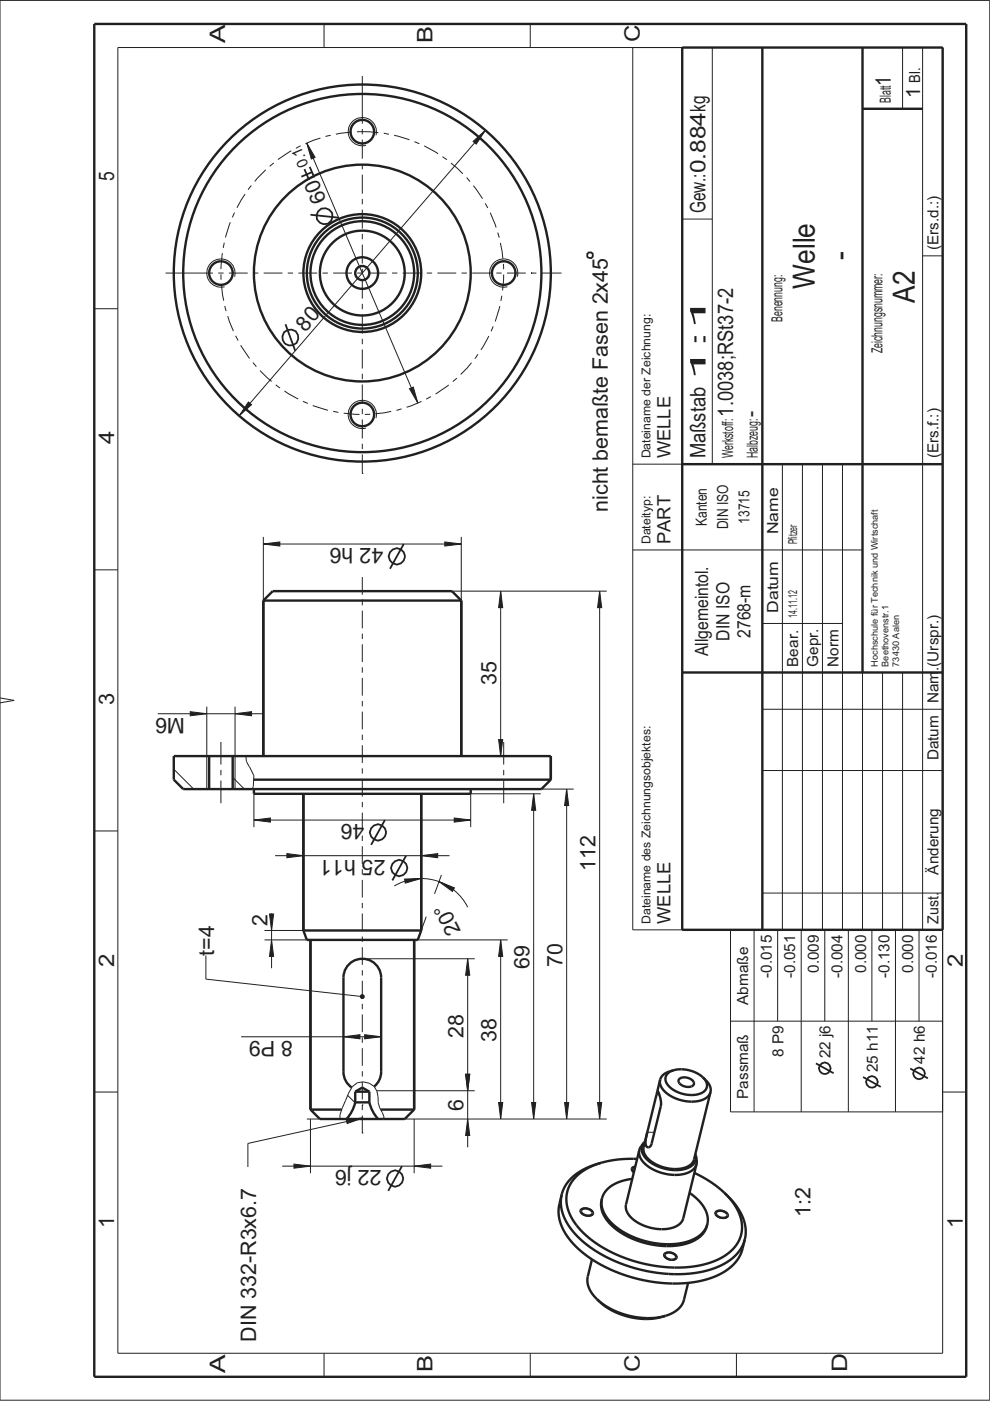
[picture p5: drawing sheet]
<svg xmlns="http://www.w3.org/2000/svg" width="210mm" height="297mm" viewBox="0 0 210 297" stroke-linecap="round" stroke-linejoin="round" font-family="sans-serif">
<path d="M36.8 163.1l4.3 4.2M49.3 164.8l2.5 2.5M73.7 232.2l1.6 1.6" fill="none" stroke="#231f20" stroke-width=".21"/>
<path d="M144.7 10.1h55.2v187h-55.2zM161.6 10.1v187M182.9 10.1v132.5M182.9 23.1h12.7M144.7 98.4h55.2M144.7 142.6h55.2" fill="none" stroke="#231f20" stroke-width=".51"/>
<g fill="none" stroke="#231f20" stroke-width=".38">
<path d="M60.5 68.7l2.1 5.7"/>
<circle cx="61.5" cy="71.6" r="1.72"/>
</g>
<path d="M52.7 85.2l.6 .6-2.6 2.4z" fill="#231f20"/>
<path d="M52.7 85.2l.6 .6-2.6 2.4z" fill="none" stroke="#231f20" stroke-width=".21"/>
<path d="M100.3 30l2.6-2.4-1.9 3z" fill="#231f20"/>
<path d="M100.3 30l2.6-2.4-1.9 3z" fill="none" stroke="#231f20" stroke-width=".21"/>
<path d="M127.1 125.3l.5 3.5h-.9z" fill="#231f20"/>
<path d="M127.1 125.3l.5 3.5h-.9z" fill="none" stroke="#231f20" stroke-width=".21"/>
<path d="M126.7 233.8h.9l-.5 3.5z" fill="#231f20"/>
<path d="M126.7 233.8h.9l-.5 3.5z" fill="none" stroke="#231f20" stroke-width=".21"/>
<g fill="none" stroke="#231f20" stroke-width=".38">
<path d="M85.6 115.3l-2.9 5.3"/>
<circle cx="84.2" cy="118" r="1.72"/>
</g>
<path d="M55.8 115.3l3.5-.4v.9z" fill="#231f20"/>
<path d="M55.8 115.3l3.5-.4v.9z" fill="none" stroke="#231f20" stroke-width=".21"/>
<path d="M94.3 114.9l3.5 .4-3.5 .5z" fill="#231f20"/>
<path d="M94.3 114.9l3.5 .4-3.5 .5z" fill="none" stroke="#231f20" stroke-width=".21"/>
<path d="M106.2 125.3l.4 3.5h-.9z" fill="#231f20"/>
<path d="M106.2 125.3l.4 3.5h-.9z" fill="none" stroke="#231f20" stroke-width=".21"/>
<path d="M105.7 156.8h.9l-.4 3.5z" fill="#231f20"/>
<path d="M105.7 156.8h.9l-.4 3.5z" fill="none" stroke="#231f20" stroke-width=".21"/>
<g fill="none" stroke="#231f20" stroke-width=".38">
<path d="M81.6 173.9l-2.9 5.2"/>
<circle cx="80.2" cy="176.5" r="1.72"/>
</g>
<path d="M96.3 173.4l3.5 .5-3.5 .4z" fill="#231f20"/>
<path d="M96.3 173.4l3.5 .5-3.5 .4z" fill="none" stroke="#231f20" stroke-width=".21"/>
<path d="M53.8 173.9l3.5-.5v.9z" fill="#231f20"/>
<path d="M53.8 173.9l3.5-.5v.9z" fill="none" stroke="#231f20" stroke-width=".21"/>
<path d="M119.7 233.8h.9l-.5 3.5z" fill="#231f20"/>
<path d="M119.7 233.8h.9l-.5 3.5z" fill="none" stroke="#231f20" stroke-width=".21"/>
<path d="M120.1 167.3l.5 3.5h-.9z" fill="#231f20"/>
<path d="M120.1 167.3l.5 3.5h-.9z" fill="none" stroke="#231f20" stroke-width=".21"/>
<g fill="none" stroke="#231f20" stroke-width=".38">
<path d="M86.1 181.4l-2.9 5.3"/>
<circle cx="84.7" cy="184" r="1.72"/>
</g>
<path d="M89.3 181.4l3.5-.4v.9z" fill="#231f20"/>
<path d="M89.3 181.4l3.5-.4v.9z" fill="none" stroke="#231f20" stroke-width=".21"/>
<path d="M60.8 181l3.5 .4-3.5 .5z" fill="#231f20"/>
<path d="M60.8 181l3.5 .4-3.5 .5z" fill="none" stroke="#231f20" stroke-width=".21"/>
<path d="M112.7 233.8h.9l-.5 3.5z" fill="#231f20"/>
<path d="M112.7 233.8h.9l-.5 3.5z" fill="none" stroke="#231f20" stroke-width=".21"/>
<path d="M113.1 168.3l.5 3.5h-.9z" fill="#231f20"/>
<path d="M113.1 168.3l.5 3.5h-.9z" fill="none" stroke="#231f20" stroke-width=".21"/>
<g fill="none" stroke="#231f20" stroke-width=".38">
<path d="M85.2 247.2l-2.9 5.3"/>
<circle cx="83.8" cy="249.9" r="1.72"/>
</g>
<path d="M87.8 247.2l3.5-.4v.9z" fill="#231f20"/>
<path d="M87.8 247.2l3.5-.4v.9z" fill="none" stroke="#231f20" stroke-width=".21"/>
<path d="M62.3 246.8l3.5 .4-3.5 .5z" fill="#231f20"/>
<path d="M62.3 246.8l3.5 .4-3.5 .5z" fill="none" stroke="#231f20" stroke-width=".21"/>
<path d="M105.7 233.8h.9l-.4 3.5z" fill="#231f20"/>
<path d="M105.7 233.8h.9l-.4 3.5z" fill="none" stroke="#231f20" stroke-width=".21"/>
<path d="M106.2 199.3l.4 3.5h-.9z" fill="#231f20"/>
<path d="M106.2 199.3l.4 3.5h-.9z" fill="none" stroke="#231f20" stroke-width=".21"/>
<path d="M57.6 199.3l.4 3.5h-.9z" fill="#231f20"/>
<path d="M57.6 199.3l.4 3.5h-.9z" fill="none" stroke="#231f20" stroke-width=".21"/>
<path d="M57.1 193.8h.9l-.4 3.5z" fill="#231f20"/>
<path d="M57.1 193.8h.9l-.4 3.5z" fill="none" stroke="#231f20" stroke-width=".21"/>
<path d="M85.8 186.4l3.5-.1-3.4 .9z" fill="#231f20"/>
<path d="M85.8 186.4l3.5-.1-3.4 .9z" fill="none" stroke="#231f20" stroke-width=".21"/>
<path d="M93.1 186.9l3.2 1.3-.4 .8z" fill="#231f20"/>
<path d="M93.1 186.9l3.2 1.3-.4 .8z" fill="none" stroke="#231f20" stroke-width=".21"/>
<path d="M72.8 219.8l3.5-.4v.9z" fill="#231f20"/>
<path d="M72.8 219.8l3.5-.4v.9z" fill="none" stroke="#231f20" stroke-width=".21"/>
<path d="M77.3 219.4l3.5 .4-3.5 .5z" fill="#231f20"/>
<path d="M77.3 219.4l3.5 .4-3.5 .5z" fill="none" stroke="#231f20" stroke-width=".21"/>
<path d="M98.7 227.8h.9l-.4 3.5z" fill="#231f20"/>
<path d="M98.7 227.8h.9l-.4 3.5z" fill="none" stroke="#231f20" stroke-width=".21"/>
<path d="M99.2 203.3l.4 3.5h-.9z" fill="#231f20"/>
<path d="M99.2 203.3l.4 3.5h-.9z" fill="none" stroke="#231f20" stroke-width=".21"/>
<path d="M99.2 237.3l.4 3.4h-.9z" fill="#231f20"/>
<path d="M99.2 237.3l.4 3.4h-.9z" fill="none" stroke="#231f20" stroke-width=".21"/>
<path d="M98.7 227.8h.9l-.4 3.5z" fill="#231f20"/>
<path d="M98.7 227.8h.9l-.4 3.5z" fill="none" stroke="#231f20" stroke-width=".21"/>
<g fill="none" stroke="#231f20" stroke-width=".38">
<path d="M64.5 35.9l1 2.2M65.7 35.4l.9 2.2M66.2 36.5l-2.3 1M65.8 45.5l6 .6"/>
<circle cx="68.8" cy="45.9" r="1.72"/>
</g>
<path d="M65 30.3l1.8 3.1-.8 .3z" fill="#231f20"/>
<path d="M65 30.3l1.8 3.1-.8 .3z" fill="none" stroke="#231f20" stroke-width=".21"/>
<path d="M86.8 82.4l.8-.3 1 3.4z" fill="#231f20"/>
<path d="M86.8 82.4l.8-.3 1 3.4z" fill="none" stroke="#231f20" stroke-width=".21"/>
<path d="M40.3 150.9l3.5 .4-3.5 .5z" fill="#231f20"/>
<path d="M40.3 150.9l3.5 .4-3.5 .5z" fill="none" stroke="#231f20" stroke-width=".21"/>
<path d="M49.8 151.3l3.5-.4v.9z" fill="#231f20"/>
<path d="M49.8 151.3l3.5-.4v.9z" fill="none" stroke="#231f20" stroke-width=".21"/>
<g fill="none" stroke="#231f20" stroke-width=".38">
<path d="M173 225.5l3.7 2M183 228.4l3.7 2M193 226.5l3.7 2.1"/>
<circle cx="174.9" cy="226.5" r="1.23"/>
<circle cx="184.9" cy="229.4" r="1.23"/>
<circle cx="194.9" cy="227.6" r="1.23"/>
</g>
<path d="M73.4 237.4l3.5-.4-3.3 1.2z" fill="#231f20"/>
<path d="M73.4 237.4l3.5-.4-3.3 1.2z" fill="none" stroke="#231f20" stroke-width=".21"/>
<path d="M124.5 53.8l.3-.3h.6l.3 .3v.6l-.3 .3h-.6l-.3-.3z" fill="none" stroke="#231f20" stroke-width=".38"/>
<path d="M76.5 211l.3-.1 .4 .1v.4l-.2 .3h-.4l-.2-.3z" fill="#231f20"/>
<g fill="none" stroke="#231f20" stroke-width=".21">
<path d="M0 .1h209.9v296.8h-209.9zM25 10.1h174.9v276.8h-174.9zM68.7 5.1v5M76.8 16.1v10.1M112.4 5.1v5M134.2 10.1v187h65.7M144.7 10.1v187M151 10.1v88.3M161.6 10.1v187M182.9 10.1v187M191.4 10.1v13M195.6 10.1v187"/>
<path d="M65 30.3l23.6 55.2M76.8 27.4v1.1M76.8 29.6v4M76.8 34.8v1.1M76.8 37v4.1M79.7 28.7a3 3 0 0 0-2.6-3.8 3 3 0 0 0-3.3 3.3 3 3 0 0 0 3.8 2.6M102.9 27.6l-52.2 60.6M182.9 23.1h12.7M35.1 57.9h10M46.3 57.9h1.1M48.5 57.9h4M49.7 58.7a3 3 0 0 0-2.6-3.8 3 3 0 0 0-3.2 3.3 3 3 0 0 0 3.7 2.6"/>
<path d="M53.6 57.9h.1M53.6 57.9h1.2M55.9 57.9h4M61 57.9h1.1M63.3 57.9h4M68.4 57.9h1.1M70.6 57.9h4M75.8 57.9h1.1M76.8 42.2v1.1M76.8 44.4v4.1M76.8 49.6v1.1M76.8 51.9v4"/>
<path d="M76.8 57v1.1M76.8 59.3v4M78 57.9h4M83.1 57.9h1.1M85.4 57.9h4M90.5 57.9h1.1M92.7 57.9h4M97.9 57.9h1.1M100.1 57.9h4M105.2 57.9h1.2M107.5 57.9h4M109.7 58.7a3 3 0 0 0-2.6-3.8 3 3 0 0 0-3.3 3.3 3 3 0 0 0 3.8 2.6"/>
<path d="M112.6 57.9h.1M112.6 57.9h1.1M114.9 57.9h3.9M118.8 57.9h.1M144.7 46.5h6.3M195.6 54.2h4.3M20 65.5h5M76.8 64.4v1.2M76.8 66.7v4M76.8 71.8v1.2M76.8 74.1v4M76.8 79.3v1.1"/>
<path d="M76.8 81.5v4M76.8 86.7v1.1M76.8 88.9v4.1M76.8 94.1v1.1M76.8 96.3v4.1M79.7 88.6a3 3 0 0 0-2.6-3.7 3 3 0 0 0-3.3 3.2 3 3 0 0 0 3.8 2.7M134.2 98.4h65.7M165.9 98.4v98.7M170.1 98.4v98.7M174.4 98.4v98.7M178.6 98.4v98.7M55.8 113.8v13.5"/>
<path d="M55.8 115.3h42M76.8 100.4h.1M97.8 113.8v13.5M134.2 116.6h48.7M20 120.8h5M76.8 127.2h.1M76.8 122.3v3.8M76.8 127.2v1.1M76.8 129.5v3.7M76.8 134.3v1.2M76.8 136.6v3.8M85.8 125.3h42.8"/>
<path d="M106.2 125.3v35M127.1 125.3v112M161.6 132.2h17M0 148l3 .5-3 .5M33.5 151.3h22.3M43.8 149.8v17.5M46.8 157.3v4.8M49.8 149.8v17.5M76.8 141.5v1.1M76.8 143.7v3.8M76.8 148.6v1.1M76.8 150.9v3.7"/>
<path d="M76.8 155.8v1.1M76.8 158v3.8M106.8 157.3v4.8M144.7 142.6h55.2M161.6 150.4h38.3M187.1 142.6v54.5M191.4 142.6v54.5M20 176.2h5M46.8 163.2v1.2M46.8 165.5v4.8M52.1 160.3a2.55 2.55 0 0 0 .8 2.3l.9 1.9-.1 2.2-.2 .6M53.8 173.9h46"/>
<path d="M53.8 168.3v7.1M76.8 162.9v1.1M76.8 165.1v3.8M76.8 170v1.2M76.8 172.3v3.7M76.8 177.2v1.1M76.8 179.4v3.8M77.3 167.3h44.3M106.8 163.2v1.2M106.8 165.5v4.8M113.1 168.3v69M114.6 168.3h-14.8v7.1"/>
<path d="M120.1 167.3v70M161.6 163.4h38.3M56.1 197.3h33.2M56.1 199.3h51.6M57.6 193.7v11.6M58.3 181.4h37M76.8 184.3v1.1M76.8 186.6v3.7M76.8 191.4v1.2M76.8 193.7v3.7M76.8 198.6v1.1M83.6 187.8a11 11 0 0 1 15.6 4.5"/>
<path d="M90.4 194.3l-1.8 5M93.6 185.5l-1.5 4M106.2 199.3v38M154.9 197.3h45v38.4h-45zM159.9 197.3v38.4M161.6 189.3h38.3M164.9 197.3v19.2M169.9 197.3v38.4M174.9 197.3v19.2M179.9 197.3v38.4M184.9 197.3v19.2M189.9 197.3v38.4"/>
<path d="M194.9 197.3v19.2M43.7 202.6v5l32.7 3.6M51.1 219.8h29.7M76.5 211l.3-.1 .4 .1v.4l-.2 .3h-.4l-.2-.3zM76.8 203.3h23.9M76.8 200.8v3.8M76.8 205.7v1.1M76.8 208v3.7M76.8 212.8v1.2M76.8 215.1v3.7M76.8 220v1.1M99.2 203.3v39.9"/>
<path d="M154.9 216.5h45M20 231.5h5M65.8 237.3v11.4M76.8 234.2h.1M76.8 222.2v3.8M76.8 227.1v1.1M76.8 229.4v3.7M76.8 234.2v1.2M76.8 236.5v3.7M76.9 237l-24.3 5.4v5M79.9 231.3h20.8M80.2 233.8l.3 1.1 .9 1.9-.1 .5h47.3"/>
<path d="M80.2 233.7a5.4 5.4 0 0 0-.9-3.4 3.2 3.2 0 0 0-5.4 1.4l-1.8 4.7v.9h-7M80.2 233.7v.1M87.8 237.3v11.4M139.2 232.1h.6M199.9 231.5h5M59.8 247.2h34M76.8 240.2h.1M123.2 256.3l.6-.2 1.1 .1 .7 .5 .3 .7-.2 .2-.6 .3-1.2-.2-.6-.3-.3-.4v-.4zM134.7 247.2l-.5 .2-.4 .4 .1 .3 .5 .6M137.2 240l1.5 .1M151.8 256.8l.8-.2 .9 .1 .7 .4 .3 .7-.7 .5-1.3-.1-.5-.3-.4-.5v-.3zM140.9 265.7l.8-.3 .9 .2 .7 .4 .3 .7-.2 .3-.5 .2-1.3-.1-.5-.3-.4-.5v-.3z"/>
<path d="M68.7 286.9v5M112.4 286.9v5M156.1 286.9v5"/>
</g>
<g fill="none" stroke="#231f20" stroke-width=".51">
<path d="M20 5.1h184.9v286.8h-184.9zM55.8 127.3v33M55.8 127.3h42M55.8 127.3l2-2h38l2 2M97.8 127.3v33M36.8 160.3h80v5l-2 2h-76l-2-2zM44.3 160.3v7M49.3 160.3v7M53.8 165.3h63M53.8 167.3v1h46v-1M64.3 168.3v29M89.3 168.3v29"/>
<path d="M64.3 197.3l.8 2h23.5l.7-2M64.3 197.3h25M65.8 199.3v36M87.8 199.3v36M65.8 235.3l2 2h18l2-2M65.8 235.3h6.7M75.3 233.7l-.8 2.2-1 1.4M75.3 233.7h3M75.3 231.5h3M75.3 231.5l1.5-.9 1.5 .9M75.3 231.5v2.2M78.3 233.7l.6 1.6 1.3 2"/>
<path d="M78.3 231.5v2.2M79.3 230.4a4 4 0 0 0 1.5-3.1v-20a4 4 0 0 0-4-4 4 4 0 0 0-4 4l.1 20.5 .5 1.6 1.2 1.2M80.7 235.3h7.1M140 228.9a3.4 3.4 0 0 0 2.2 3.5 7.5 7.5 0 0 0 7.7 .2l.7-1.1M140 228.9l-.6 2.4M142 227.2a1.9 1.9 0 0 0 .1 3.4 6.5 6.5 0 0 0 7.1 .9 1.92 1.92 0 0 0-.2-3.1M142.1 227.2h-.1M142.8 226.9a7 7 0 0 1 6.2 1.5M142.8 226.9l-.8 .2a2.73 2.73 0 0 0-2 1.8M142.8 226.9l-.7 .3M144 228.8a2.12 2.12 0 0 1 3.1 .9 1.67 1.67 0 0 1-2.5 .4l-.7-.7zM149 228.4l.6 .6a2.73 2.73 0 0 1 1 2.5"/>
<path d="M150.6 231.5l-3.5 14.3a3.2 3.2 0 0 1-3.1 2 7.6 7.6 0 0 1-7.4-3.2l-.2-.7 .1-.7 2.8-11.6 .1-.3 .2 .2a5.9 5.9 0 0 1 .5 3l-1.9 8a.69 .69 0 0 1-.8 .8 .69 .69 0 0 1-.5-1l.3-2.3M119.1 253.3l-.5 2a9.5 9.5 0 0 0 3.1 8.6 30.8 30.8 0 0 0 20.9 8.2 18.7 18.7 0 0 0 12.2-3.3 7.6 7.6 0 0 0 2.6-4.1l.5-1.9M119.1 253.3a9.3 9.3 0 0 0 2.9 8.3 30 30 0 0 0 18.9 8.4 20.7 20.7 0 0 0 14.1-3 7.7 7.7 0 0 0 2.9-4.2M123.3 256.5a1.38 1.38 0 0 1 2.3 .8 1.38 1.38 0 0 1-1.4 .4 1.38 1.38 0 0 1-1-1.1zM126.6 246.8a10.3 10.3 0 0 0-7.3 5.9l-.2 .6M126.7 246.8a8.9 8.9 0 0 0-6.5 6 8.7 8.7 0 0 0 2.7 7.8 28.5 28.5 0 0 0 18 8 19.9 19.9 0 0 0 13.3-2.7 7.1 7.1 0 0 0 1.6-10.4l-2.2-2.6M127.4 246.5l-.7 .3M127.4 246.5l-.8 .3M127.6 254.1a6.2 6.2 0 0 0 3 6 17.8 17.8 0 0 0 15.9 2.9 5.2 5.2 0 0 0 3.5-3.4M127.6 254.1a5.9 5.9 0 0 0 2.6 6.2 17.8 17.8 0 0 0 16.2 3.1 5.2 5.2 0 0 0 3.6-3.8M134.1 249.9a7.3 7.3 0 0 0-6.2 3.6l-.3 .6M134.7 247.4a.58 .58 0 0 0-.6 .4 .58 .58 0 0 0 .3 .7"/>
<path d="M135.1 245.7a24.2 24.2 0 0 0-7.7 .8M135.5 243.8l-2.8 11.5a3.7 3.7 0 0 0 2.2 3.8 9.2 9.2 0 0 0 8.8 .7l.7-.6 .4-.7 2.9-11.7M135.5 243.8a3.7 3.7 0 0 0 2.3 3.7 9.2 9.2 0 0 0 8.7 .8l.8-.7 .4-.8M136.5 242.3l-.7 .9-.3 .6M136.5 242.3a2.65 2.65 0 0 0 .9 3.7 8.5 8.5 0 0 0 9.1 1.2 2.14 2.14 0 0 0 1-2.2M136.8 242l-.3 .3M146.2 252.9a7.3 7.3 0 0 1 3.9 6l-.1 .7M147.2 248.7l3.5 1.9 2.9 2.3M147.4 244.7l.1 .3M147.5 245l.2 1.1v.7M151.9 256.9a1.38 1.38 0 0 1 2.3 .9 1.38 1.38 0 0 1-1.4 .4 1.38 1.38 0 0 1-1-1.1zM153.6 252.9a11.4 11.4 0 0 1 4.5 8.4l-.2 1.5"/>
<path d="M125.5 267l-.9 3.6a5.2 5.2 0 0 0 2 4.9M126.6 275.5a16.4 16.4 0 0 0 14.5 3.5M126.6 275.5a14.7 14.7 0 0 0 14.5 3.5M141 265.8a1.51 1.51 0 0 1 2.4 .8 1.45 1.45 0 0 1-2.5-.6zM145.9 272l-.9 3.6a5.2 5.2 0 0 1-3.9 3.4"/>
<circle cx="76.8" cy="27.9" r="2.5"/>
<circle cx="46.8" cy="57.9" r="2.5"/>
<circle cx="76.8" cy="57.9" r="12.5"/>
<circle cx="76.8" cy="57.9" r="11"/>
<circle cx="76.8" cy="57.9" r="23"/>
<circle cx="76.8" cy="57.9" r="11.8"/>
<circle cx="76.8" cy="57.9" r="3.3"/>
<circle cx="76.8" cy="57.9" r="9"/>
<circle cx="76.8" cy="57.9" r="40"/>
<circle cx="76.8" cy="57.9" r="1.5"/>
<circle cx="76.8" cy="57.9" r="38"/>
<circle cx="106.8" cy="57.9" r="2.5"/>
<circle cx="76.8" cy="87.9" r="2.5"/>
</g>
<path d="M76.8 27.9a30 30 0 0 0-26.3 44.3 30 30 0 0 0 51.5 1.9 30 30 0 0 0-22.9-46.1l-2.3-.1" fill="none" stroke="#231f20" stroke-width=".21" stroke-dasharray="1.1 1.1 3.4 1.1" stroke-linecap="butt"/>
<g font-size="6.5" fill="#231f20">
<text x="180.3" y="55.2" transform="rotate(-90 180.3 55.2)">-</text>
<text x="172.8" y="61.2" transform="rotate(-90 172.8 61.2)">Welle</text>
<text x="194" y="64.1" transform="rotate(-90 194 64.1)">A2</text>
</g>
<g font-size="4.5" fill="#231f20">
<text x="47.7" y="9.2" transform="rotate(-90 47.7 9.2)">A</text>
<text x="91.7" y="9" transform="rotate(-90 91.7 9)">B</text>
<text x="135.7" y="9" transform="rotate(-90 135.7 9)">C</text>
<text x="188.9" y="18.1" transform="rotate(-90 188.9 18.1)">1</text>
<text x="24.2" y="38.3" transform="rotate(-90 24.2 38.3)">5</text>
<text x="69.3" y="42.5" transform="rotate(-113 69.3 42.5)">60</text>
<text x="149.6" y="45.2" transform="rotate(-90 149.6 45.2)">Gew.:0.884kg</text>
<text x="64.8" y="70.5" transform="rotate(-49 64.8 70.5)">80</text>
<text x="155.5" y="88.3" transform="rotate(-90 155.5 88.3)">1.0038;RSt37-2</text>
<text x="160.7" y="88.3" transform="rotate(-90 160.7 88.3)">-</text>
<text x="24.2" y="94.2" transform="rotate(-90 24.2 94.2)">4</text>
<text x="149.6" y="97.2" transform="rotate(-90 149.6 97.2)">Maßstab 1:1</text>
<text x="128.9" y="108.5" transform="rotate(-90 128.9 108.5)">nicht bemaßte Fasen 2x45</text>
<text x="81.2" y="116.2" transform="rotate(-180 81.2 116.2)">42 h6</text>
<text x="24.2" y="149.5" transform="rotate(-90 24.2 149.5)">3</text>
<text x="105.3" y="145.3" transform="rotate(-90 105.3 145.3)">35</text>
<text x="39.2" y="152.2" transform="rotate(-180 39.2 152.2)">M6</text>
<text x="77.2" y="174.7" transform="rotate(-180 77.2 174.7)">46</text>
<text x="81.7" y="182.3" transform="rotate(-180 81.7 182.3)">25 h11</text>
<text x="126.3" y="184.7" transform="rotate(-90 126.3 184.7)">112</text>
<text x="56.7" y="196.4" transform="rotate(-90 56.7 196.4)">2</text>
<text x="97.8" y="197.4" transform="rotate(-117 97.8 197.4)">20°</text>
<text x="45.4" y="202.6" transform="rotate(-90 45.4 202.6)">t=4</text>
<text x="24.2" y="205.1" transform="rotate(-90 24.2 205.1)">2</text>
<text x="112.3" y="205.5" transform="rotate(-90 112.3 205.5)">69</text>
<text x="119.3" y="205" transform="rotate(-90 119.3 205)">70</text>
<text x="204.1" y="205.1" transform="rotate(-90 204.1 205.1)">2</text>
<text x="62.1" y="220.7" transform="rotate(-180 62.1 220.7)">8 P9</text>
<text x="98.3" y="220" transform="rotate(-90 98.3 220)">28</text>
<text x="105.3" y="220.9" transform="rotate(-90 105.3 220.9)">38</text>
<text x="98.3" y="235.6" transform="rotate(-90 98.3 235.6)">6</text>
<text x="80.9" y="248.1" transform="rotate(-180 80.9 248.1)">22 j6</text>
<text x="171.8" y="258" transform="rotate(-90 171.8 258)">1:2</text>
<text x="24.2" y="260.4" transform="rotate(-90 24.2 260.4)">1</text>
<text x="204.1" y="260.4" transform="rotate(-90 204.1 260.4)">1</text>
<text x="54.3" y="284.5" transform="rotate(-90 54.3 284.5)">DIN 332-R3x6.7</text>
<text x="47.7" y="291" transform="rotate(-90 47.7 291)">A</text>
<text x="91.7" y="290.9" transform="rotate(-90 91.7 290.9)">B</text>
<text x="135.7" y="290.8" transform="rotate(-90 135.7 290.8)">C</text>
<text x="179.6" y="290.9" transform="rotate(-90 179.6 290.9)">D</text>
</g>
<text font-size="4.2" fill="#231f20" x="195.1" y="20.7" transform="rotate(-90 195.1 20.7)">1</text>
<g font-size="3.9" fill="#231f20">
<text x="142.2" y="97.2" transform="rotate(-90 142.2 97.2)">WELLE</text>
<text x="142.2" y="115.4" transform="rotate(-90 142.2 115.4)">PART</text>
<text x="154.6" y="135.8" transform="rotate(-90 154.6 135.8)">DIN ISO</text>
<text x="159.1" y="135.3" transform="rotate(-90 159.1 135.3)">2768-m</text>
<text x="150.1" y="139.2" transform="rotate(-90 150.1 139.2)">Allgemeintol.</text>
<text x="142.2" y="195.9" transform="rotate(-90 142.2 195.9)">WELLE</text>
</g>
<g font-size="3.2" fill="#231f20">
<text x="195.1" y="17.6" transform="rotate(-90 195.1 17.6)">Bl.</text>
<text x="188.9" y="21.8" transform="rotate(-90 188.9 21.8)">Blatt</text>
<text x="65.5" y="35" transform="rotate(-113 65.5 35)">0.1</text>
<text x="199" y="53" transform="rotate(-90 199 53)">(Ers.d.:)</text>
<text x="165.9" y="68.3" transform="rotate(-90 165.9 68.3)">Benennung:</text>
<text x="187.1" y="74.9" transform="rotate(-90 187.1 74.9)">Zeichnungsnummer:</text>
<text x="155.5" y="97.2" transform="rotate(-90 155.5 97.2)">Werkstoff:</text>
<text x="160.7" y="97.2" transform="rotate(-90 160.7 97.2)">Halbzeug:</text>
<text x="199" y="97.2" transform="rotate(-90 199 97.2)">(Ers.f.:)</text>
<text x="149.9" y="111.6" transform="rotate(-90 149.9 111.6)">Kanten</text>
<text x="154.4" y="112.3" transform="rotate(-90 154.4 112.3)">DIN ISO</text>
<text x="158.9" y="111.1" transform="rotate(-90 158.9 111.1)">13715</text>
<text x="165" y="113.3" transform="rotate(-90 165 113.3)">Name</text>
<text x="165" y="129.9" transform="rotate(-90 165 129.9)">Datum</text>
<text x="169.3" y="141.4" transform="rotate(-90 169.3 141.4)">Bear.</text>
<text x="173.5" y="141.4" transform="rotate(-90 173.5 141.4)">Gepr.</text>
<text x="177.8" y="141.4" transform="rotate(-90 177.8 141.4)">Norm</text>
<text x="199" y="149.2" transform="rotate(-90 199 149.2)">Nam.(Urspr.)</text>
<text x="199" y="161.2" transform="rotate(-90 199 161.2)">Datum</text>
<text x="199" y="185.4" transform="rotate(-90 199 185.4)">Änderung</text>
<text x="199" y="195.9" transform="rotate(-90 199 195.9)">Zust.</text>
<text x="163.6" y="207.4" transform="rotate(-90 163.6 207.4)">-0.015</text>
<text x="168.6" y="207.4" transform="rotate(-90 168.6 207.4)">-0.051</text>
<text x="173.6" y="206.3" transform="rotate(-90 173.6 206.3)">0.009</text>
<text x="178.6" y="207.4" transform="rotate(-90 178.6 207.4)">-0.004</text>
<text x="183.6" y="206.3" transform="rotate(-90 183.6 206.3)">0.000</text>
<text x="188.6" y="207.4" transform="rotate(-90 188.6 207.4)">-0.130</text>
<text x="193.6" y="206.3" transform="rotate(-90 193.6 206.3)">0.000</text>
<text x="198.6" y="207.4" transform="rotate(-90 198.6 207.4)">-0.016</text>
<text x="158.6" y="213" transform="rotate(-90 158.6 213)">Abmaße</text>
<text x="166.1" y="224.1" transform="rotate(-90 166.1 224.1)">8 P9</text>
<text x="176.1" y="224.4" transform="rotate(-90 176.1 224.4)">22 j6</text>
<text x="186.1" y="227.3" transform="rotate(-90 186.1 227.3)">25 h11</text>
<text x="196.1" y="225.5" transform="rotate(-90 196.1 225.5)">42 h6</text>
<text x="158.6" y="233" transform="rotate(-90 158.6 233)">Passmaß</text>
</g>
<g font-size="2.6" fill="#231f20">
<text x="137.9" y="97.2" transform="rotate(-90 137.9 97.2)">Dateiname der Zeichnung:</text>
<text x="137.9" y="115.4" transform="rotate(-90 137.9 115.4)">Dateityp:</text>
<text x="169" y="115.4" transform="rotate(-90 169 115.4)">Pfitzer</text>
<text x="169" y="131" transform="rotate(-90 169 131)">14.11.12</text>
<text x="137.9" y="195.9" transform="rotate(-90 137.9 195.9)">Dateiname des Zeichnungsobjektes:</text>
</g>
<g font-size="1.9" fill="#231f20">
<text x="186.1" y="141.4" transform="rotate(-90 186.1 141.4)">Hochschule für Technik und Wirtschaft</text>
<text x="188.4" y="141.4" transform="rotate(-90 188.4 141.4)">Beethovenstr.1</text>
<text x="190.6" y="141.4" transform="rotate(-90 190.6 141.4)">73430 Aalen</text>
</g>
</svg>
